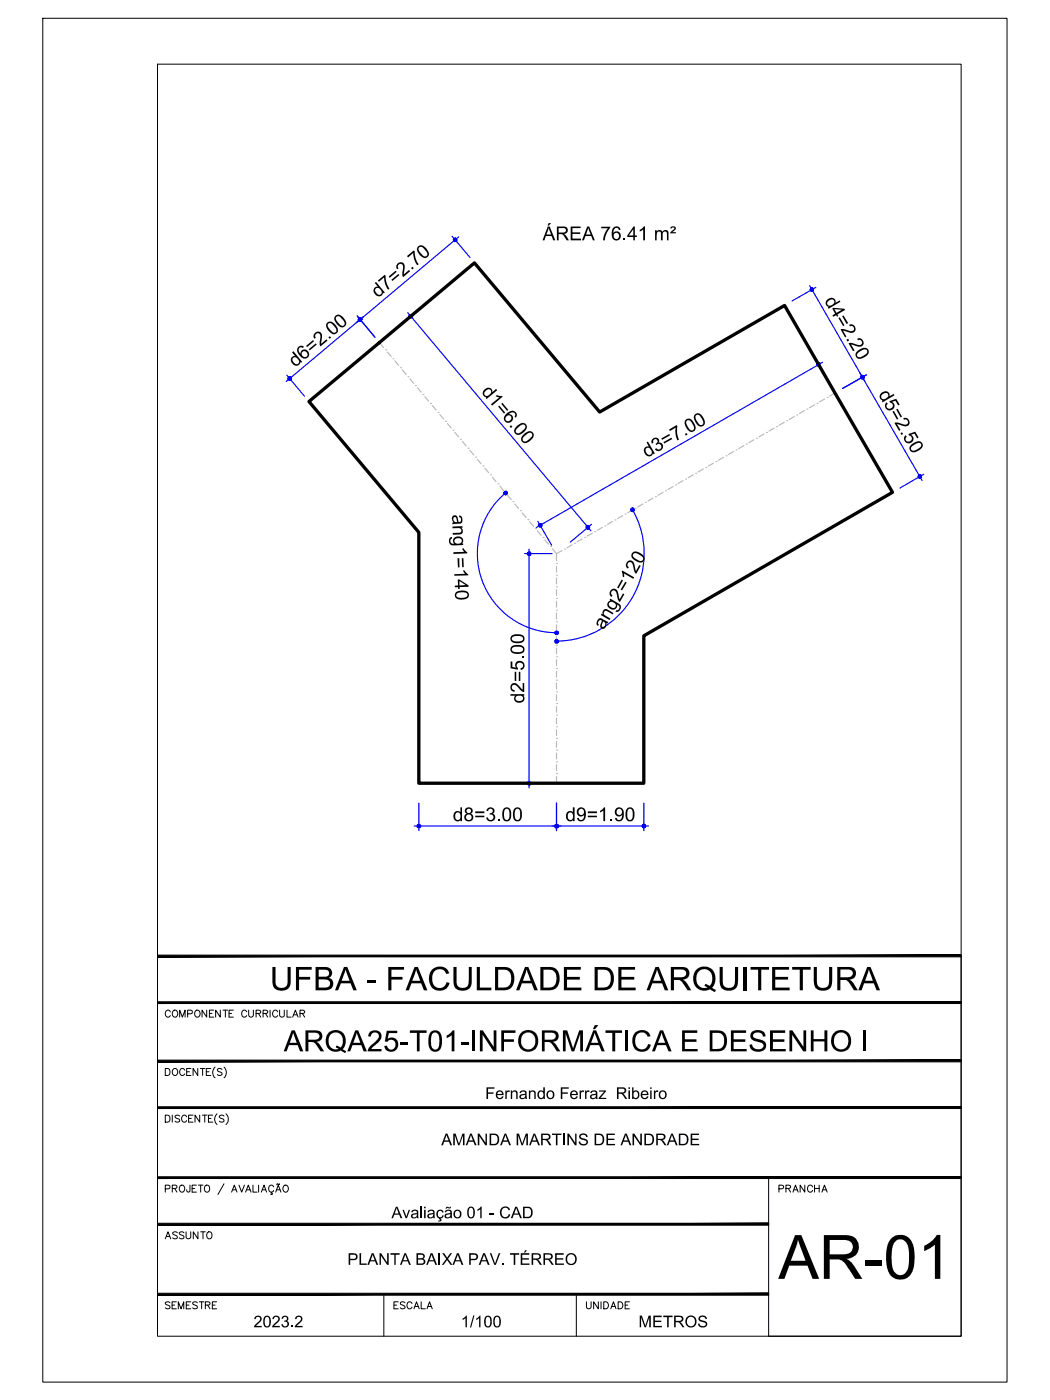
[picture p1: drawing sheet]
<svg xmlns="http://www.w3.org/2000/svg" width="229mm" height="305mm" viewBox="0 0 229 305" stroke-linecap="round" stroke-linejoin="round" font-family="sans-serif">
<!-- layer: ARQ_EIXO CINZA 04 -->
<g fill="none" stroke="#bababa" stroke-width=".25">
<path d="M82.6 74.6l.9 1.1M83.9 76.2h.1M84.3 76.7l.9 .9M85.6 78.1h.1M86 78.6l.8 .9M87.2 80.1h.1M87.6 80.5l.8 1M88.8 82h.1M89.2 82.5l.8 .9M90.5 83.9h.1M90.9 84.4l.8 1M92.1 85.9h.1"/>
<path d="M92.5 86.4l.8 .9M93.7 87.8h.1M94.1 88.3l.9 1M95.4 89.8h.1M95.8 90.3l.8 .9M97 91.7h.1M97.4 92.2l.8 1M98.6 93.7h.1M99 94.1l.9 1M100.2 95.6h.1M100.7 96.1l.8 1M101.9 97.6h.1"/>
<path d="M102.3 98l.8 1M103.5 99.5h.1M103.9 100l.8 1M157.5 99.6l-1.1 .6M158.1 99.2h.1M159.7 98.3l-1.1 .6M160.3 98h.1M161.9 97l-1.1 .7M162.5 96.7h.1M164.1 95.8l-1.1 .6M164.7 95.4h.1M166.3 94.5l-1.1 .6"/>
<path d="M166.9 94.1h.1M168.5 93.2l-1.1 .7M169.1 92.9h.1M170.7 91.9l-1.1 .7M171.3 91.6h.1M172.9 90.7l-1.1 .6M173.5 90.3h.1M175.1 89.4l-1.1 .6M175.7 89.1h.1M177.3 88.1l-1.1 .7M177.9 87.8h.1M179.5 86.9l-1.1 .6"/>
<path d="M180.1 86.5h.1M181.8 85.6l-1.2 .6M105.2 101.4h.1M105.6 101.9l.8 1M106.8 103.4h.1M107.2 103.9l.8 1M108.4 105.3h.1M108.8 105.8l.8 1M110.1 107.3h.1M110.4 107.8l.9 1M111.7 109.2h.1M112.1 109.7l.8 1"/>
<path d="M113.3 111.2h.1M113.7 111.7l.9 .9M114.9 113.1h.1M115.4 113.6l.8 1M116.6 115.1h.1M117 115.6l.8 .9M118.2 117h.1M118.6 117.5l.8 1M119.8 119h.1M120.3 119.5l.9 1M122.3 119.9l-1.1 .6v1.5M122.9 119.5h.1"/>
<path d="M124.5 118.6l-1.1 .7M125.1 118.3h.1M126.7 117.3l-1.1 .7M127.3 117h.1M128.9 116.1l-1.1 .6M129.5 115.7h.1M131.1 114.8l-1.1 .6M131.7 114.5h.1M133.3 113.5l-1.1 .7M133.9 113.2h.1M135.6 112.3l-1.1 .6M136.1 111.9h.1"/>
<path d="M137.8 111l-1.1 .6M138.3 110.7h.1M140 109.7l-1.1 .7M140.5 109.4h.1M142.2 108.5l-1.1 .6M142.7 108.1h.1M144.4 107.2l-1.1 .6M144.9 106.8h.1M146.6 105.9l-1.1 .7M147.1 105.6h.1M148.7 104.6l-1.1 .7M149.3 104.3h.1"/>
<path d="M150.9 103.4l-1.1 .6M151.5 103h.1M153.1 102.1l-1.1 .6M153.7 101.8h.1M155.3 100.8l-1.1 .7M155.9 100.5h.1M121.2 137.9h.1M121.2 135.4h.1M121.2 132.8h.1M121.2 130.3h.1M121.2 127.8h.1M121.2 125.2h.1"/>
<path d="M121.2 122.7h.1M121.2 123.3v1.3M121.2 125.9v1.2M121.2 128.4v1.3M121.2 130.9v1.3M121.2 133.5v1.2M121.2 136v1.3M121.2 138.6v1.2M121.2 158.2h.1M121.2 155.7h.1M121.2 153.2h.1M121.2 150.6h.1"/>
<path d="M121.2 148.1h.1M121.2 145.5h.1M121.2 143h.1M121.2 140.5h.1M121.2 141.1v1.3M121.2 143.6v1.3M121.2 146.2v1.2M121.2 148.7v1.3M121.2 151.3v1.2M121.2 153.8v1.3M121.2 156.3v1.3M121.2 158.9v1.2"/>
<path d="M121.2 168.4h.1M121.2 165.9h.1M121.2 163.3h.1M121.2 160.8h.1M121.2 161.4v1.3M121.2 164v1.2M121.2 166.5v1.3M121.2 169v1.5"/>
</g>
<!-- layer: COTA AZUL -->
<g fill="none" stroke="#00f" stroke-width=".25">
<path d="M98.4 51.4l3.9 4.6M99.9 51.6l-37.6 31.5M77.8 68.8l3.8 4.6M88.8 68.1l39.9 47.5M90.2 68.2l-4.6 3.9M176.3 62.2l24.4 42.4M177.6 62.6l-5.2 2.9M177.7 78.5l3 5.2M179.1 78.9l-62.3 36M62.4 81.7l3.9 4.6M188.6 81.6l-5.2 3M110.1 107.3a17.3 17.3 0 0 0-5.1 19.1 17.3 17.3 0 0 0 16.2 11.4"/>
<path d="M115.2 119.5v52M117.1 113.5l3 5.2M128.8 114.2l-4.6 3.8M137.7 111a19.1 19.1 0 0 1-16.5 28.6M201.1 103.3l-5.2 3M114.2 120.5h6M90.2 179.8h51M91.2 174.8v6M114.2 170.5h6M121.2 174.8v6M140.2 174.8v6"/>
</g>
<g fill="#00f" stroke="#00f" stroke-width=".22">
<path d="M89.2 68.6l-.1 .1 .4 .1zM89.1 68.7l.4 .1-.4 .1zM89.1 68.9l.1 .2 .3-.3z"/>
<path d="M89.2 69.1l.1 .1 .2-.4zM89.5 68.8v.4h-.2zM89.5 68.8v.4l.2-.1z"/>
<path d="M89.5 68.8l.2 .3 .1-.1zM89.5 68.8h.3v.2zM89.5 68.8h.3l-.1-.2z"/>
<path d="M89.6 68.5l-.1 .3 .2-.2zM89.4 68.5h.2l-.1 .3zM89.2 68.6l.3 .2-.1-.3z"/>
<path d="M128 114.8l.2 .3 .2-.2zM128 114.8h.4v.1zM128 114.8h.4l-.1-.2z"/>
<path d="M128.1 114.5l-.1 .3 .3-.2zM127.9 114.4l.2 .1-.1 .3zM127.8 114.5l.2 .3-.1-.4z"/>
<path d="M127.8 114.5l-.2 .2 .4 .1zM127.6 114.7l.4 .1-.4 .1zM127.6 114.9l.1 .2 .3-.3z"/>
<path d="M127.7 115.1h.2l.1-.3zM128 114.8l.1 .4-.2-.1zM128 114.8l.1 .4 .1-.1z"/>
<path d="M115 120.2l.2 .3v-.3zM115 120.2l.2 .3-.3-.1zM114.9 120.4l-.1 .1h.4z"/>
<path d="M114.8 120.5l.1 .2 .3-.2zM114.9 120.7l.3-.2-.2 .4zM115.2 120.5l-.2 .4h.2z"/>
<path d="M115.2 120.5v.4h.2zM115.2 120.5l.3 .2-.1 .2zM115.2 120.5l.3 .2 .1-.2z"/>
<path d="M115.2 120.5h.4l-.1-.1zM115.4 120.2l.1 .2-.3 .1zM115.2 120.2v.3l.2-.3z"/>
<path d="M115.2 170.5v.4h.2zM115.2 170.5l.3 .2-.1 .2zM115.2 170.5l.3 .2 .1-.2z"/>
<path d="M115.2 170.5h.4l-.1-.2zM115.4 170.2l.1 .1-.3 .2zM115.2 170.2v.3l.2-.3z"/>
<path d="M115 170.2l.2 .3v-.3zM115 170.2l.2 .3-.3-.2zM114.9 170.3l-.1 .2h.4z"/>
<path d="M114.8 170.5l.1 .2 .3-.2zM114.9 170.7l.3-.2-.2 .4zM115.2 170.5l-.2 .4h.2z"/>
<path d="M117.3 114.6l.1 .1 .2-.4zM117.6 114.3v.4h-.2zM117.6 114.3v.4h.2z"/>
<path d="M117.6 114.3l.2 .4 .1-.1zM117.6 114.3h.4l-.1 .3zM117.6 114.3h.4l-.1-.1z"/>
<path d="M117.8 114l-.2 .3 .3-.1zM117.6 114h.2l-.2 .3zM117.4 114l.2 .3v-.3z"/>
<path d="M117.3 114.2l.3 .1-.2-.3zM117.3 114.2l.3 .1h-.4zM117.2 114.3l.1 .3 .3-.3z"/>
<path d="M178.1 79l-.2 .2 .3 .2zM177.9 79.2l.3 .2h-.4zM177.8 79.4l.1 .1 .3-.1z"/>
<path d="M177.9 79.5l.2 .2 .1-.3zM178.2 79.4v.4l-.1-.1zM178.2 79.4v.4l.2-.1z"/>
<path d="M176.4 62.9l.3 .1-.1-.3zM176.4 62.9l.3 .1h-.3zM176.4 63v.2l.3-.2z"/>
<path d="M176.4 63.2l.2 .2 .1-.4zM176.7 63v.4h-.1zM176.7 63v.4h.3z"/>
<path d="M176.7 63l.3 .4 .1-.2zM176.7 63h.4v.2zM176.7 63h.4v-.1z"/>
<path d="M177 62.7l-.3 .3 .4-.1zM176.7 62.7h.3l-.3 .3zM176.6 62.7l.1 .3v-.3z"/>
<path d="M187.7 82.1l.3 .3 .1-.1zM187.7 82.1h.4v.2zM187.7 82.1h.4v-.2z"/>
<path d="M188 81.8l-.3 .3 .4-.2zM187.7 81.7l.3 .1-.3 .3zM187.6 81.8l.1 .3v-.4z"/>
<path d="M187.6 81.8l-.1 .1 .2 .2zM187.5 81.9l.2 .2h-.3zM187.4 82.1l.1 .2 .2-.2z"/>
<path d="M187.5 82.3l.1 .1 .1-.3zM187.7 82.1v.4l-.1-.1zM187.7 82.1v.4l.3-.1z"/>
<path d="M187.6 81.8l-.1 .1 .2 .2zM187.5 81.9l.2 .2h-.3zM187.4 82.1l.1 .2 .2-.2z"/>
<path d="M187.5 82.3l.1 .1 .1-.3zM187.7 82.1v.4l-.1-.1zM187.7 82.1v.4l.3-.1z"/>
<path d="M187.7 82.1l.3 .3 .1-.1zM187.7 82.1h.4v.2zM187.7 82.1h.4v-.2z"/>
<path d="M188 81.8l-.3 .3 .4-.2zM187.7 81.7l.3 .1-.3 .3zM187.6 81.8l.1 .3v-.4z"/>
<path d="M200.3 103.8l.1 .3 .2-.2zM200.3 103.8h.3v.1zM200.3 103.8h.3v-.3z"/>
<path d="M200.4 103.4l-.1 .4 .3-.3zM200.3 103.4h.1l-.1 .4zM200.1 103.4l.2 .4v-.4z"/>
<path d="M200.1 103.4l-.2 .1 .4 .3zM199.9 103.5l.4 .3h-.4zM199.9 103.8v.1l.4-.1z"/>
<path d="M199.9 103.9l.2 .2 .2-.3zM200.3 103.8v.3h-.2zM200.3 103.8v.3h.1z"/>
<path d="M78.5 69.2l-.1 .4 .3-.3zM78.3 69.2h.2l-.1 .4zM78.1 69.3l.3 .3-.1-.4z"/>
<path d="M78.1 69.3v.1l.3 .2zM78.1 69.4l.3 .2h-.4zM78 69.6l.1 .2 .3-.2z"/>
<path d="M78.1 69.8l.2 .1 .1-.3zM78.4 69.6l.1 .3h-.2zM78.4 69.6l.1 .3h.2z"/>
<path d="M78.4 69.6l.3 .3v-.2zM78.4 69.6l.4-.1-.1 .2zM78.4 69.6l.4-.1-.1-.2z"/>
<path d="M62.8 82.7l.1 .1 .2-.4zM63.1 82.4l.1 .4h-.3zM63.1 82.4l.1 .4 .1-.1z"/>
<path d="M63.1 82.4l.2 .3 .1-.1zM63.1 82.4h.4l-.1 .2zM63.1 82.4h.4l-.1-.2z"/>
<path d="M63.2 82.1l-.1 .3 .3-.2zM63 82l.2 .1-.1 .3zM62.8 82.1l.3 .3-.1-.4z"/>
<path d="M62.8 82.1l-.1 .2 .4 .1zM62.7 82.3l.4 .1-.4 .1zM62.7 82.5l.1 .2 .3-.3z"/>
<path d="M78.1 69.8l.2 .1 .1-.3zM78.4 69.6l.1 .3h-.2zM78.4 69.6l.1 .3h.2z"/>
<path d="M78.4 69.6l.3 .3v-.2zM78.4 69.6l.4-.1-.1 .2zM78.4 69.6l.4-.1-.1-.2z"/>
<path d="M78.5 69.2l-.1 .4 .3-.3zM78.3 69.2h.2l-.1 .4zM78.1 69.3l.3 .3-.1-.4z"/>
<path d="M78.1 69.3v.1l.3 .2zM78.1 69.4l.3 .2h-.4zM78 69.6l.1 .2 .3-.2z"/>
<path d="M99.2 51.9l-.1 .3 .3-.2zM99 51.9h.2l-.1 .3zM98.8 51.9l.3 .3-.1-.3z"/>
<path d="M98.8 51.9l-.1 .2 .4 .1zM98.7 52.1l.4 .1-.4 .1zM98.7 52.3l.1 .2 .3-.3z"/>
<path d="M98.8 52.5l.2 .1 .1-.4zM99.1 52.2v.4h-.1zM99.1 52.2v.4l.2-.1z"/>
<path d="M99.1 52.2l.2 .3 .1-.1zM99.1 52.2h.3v.2zM99.1 52.2h.3v-.2z"/>
<path d="M121.2 179.8h.3v-.1zM121.4 179.5l.1 .2-.3 .1zM121.2 179.5v.3l.2-.3z"/>
<path d="M121 179.5l.2 .3v-.3zM121 179.5l.2 .3-.3-.1zM120.9 179.7l-.1 .1h.4z"/>
<path d="M120.8 179.8l.1 .2 .3-.2zM120.9 180l.3-.2-.2 .4zM121.2 179.8l-.2 .4h.2z"/>
<path d="M121.2 179.8v.4h.2zM121.2 179.8l.3 .2-.1 .2zM121.2 179.8l.3 .2v-.2z"/>
<path d="M90.8 179.8v.2l.4-.2zM90.8 180l.4-.2-.2 .4zM91.2 179.8l-.2 .4h.2z"/>
<path d="M91.2 179.8v.4h.2zM91.2 179.8l.3 .2-.1 .2zM91.2 179.8l.3 .2 .1-.2z"/>
<path d="M91.2 179.8h.4l-.1-.1zM91.4 179.5l.1 .2-.3 .1zM91.2 179.5v.3l.2-.3z"/>
<path d="M91 179.5l.2 .3v-.3zM91 179.5l.2 .3-.4-.1zM90.8 179.7v.1h.4z"/>
<path d="M140.2 179.8h.3v-.1zM140.4 179.5l.1 .2-.3 .1zM140.2 179.5v.3l.2-.3z"/>
<path d="M140 179.5l.2 .3v-.3zM140 179.5l.2 .3-.3-.1zM139.9 179.7l-.1 .1h.4z"/>
<path d="M139.8 179.8l.1 .2 .3-.2zM139.9 180l.3-.2-.2 .4zM140.2 179.8l-.2 .4h.2z"/>
<path d="M140.2 179.8v.4h.2zM140.2 179.8l.3 .2-.1 .2zM140.2 179.8l.3 .2v-.2z"/>
<path d="M120.8 179.8l.1 .2 .3-.2zM120.9 180l.3-.2-.2 .4zM121.2 179.8l-.2 .4h.2z"/>
<path d="M121.2 179.8v.4h.2zM121.2 179.8l.3 .2-.1 .2zM121.2 179.8l.3 .2v-.2z"/>
<path d="M121.2 179.8h.3v-.1zM121.4 179.5l.1 .2-.3 .1zM121.2 179.5v.3l.2-.3z"/>
<path d="M121 179.5l.2 .3v-.3zM121 179.5l.2 .3-.3-.1zM120.9 179.7l-.1 .1h.4z"/>
<path d="M110.2 107l-.1 .3 .3-.2zM110 107h.2l-.1 .3zM109.9 107.1l.2 .2-.1-.3z"/>
<path d="M109.9 107.1l-.2 .1 .4 .1zM109.7 107.2l.4 .1-.4 .1zM109.7 107.4l.1 .2 .3-.3z"/>
<path d="M109.8 107.6l.2 .1 .1-.4zM110.1 107.3l.1 .4h-.2zM110.1 107.3l.1 .4 .1-.1z"/>
<path d="M110.1 107.3l.2 .3 .1-.2zM110.1 107.3h.3v.1zM110.1 107.3h.3v-.2z"/>
<path d="M121.2 137.8h.3v-.2zM121.4 137.5l.1 .1-.3 .2zM121.2 137.4v.4l.2-.3z"/>
<path d="M121 137.5l.2 .3v-.4zM121 137.5l.2 .3-.3-.2zM120.9 137.6l-.1 .2h.4z"/>
<path d="M120.8 137.8l.1 .2 .3-.2zM120.9 138l.3-.2-.2 .3zM121.2 137.8l-.2 .3h.2z"/>
<path d="M121.2 137.8v.3h.2zM121.2 137.8l.3 .2-.1 .1zM121.2 137.8l.3 .2v-.2z"/>
<path d="M120.8 139.6l.1 .2 .3-.2zM120.9 139.8l.3-.2-.2 .4zM121.2 139.6l-.2 .4h.2z"/>
<path d="M121.2 139.6v.4h.2zM121.2 139.6l.3 .2-.1 .2zM121.2 139.6l.3 .2v-.2z"/>
<path d="M121.2 139.6h.3v-.2zM121.4 139.3l.1 .1-.3 .2zM121.2 139.2v.4l.2-.3z"/>
<path d="M121 139.3l.2 .3v-.4zM121 139.3l.2 .3-.3-.2zM120.9 139.4l-.1 .2h.4z"/>
<path d="M137.5 110.7l-.1 .1 .3 .2zM137.4 110.8l.3 .2h-.4zM137.3 111l.1 .2 .3-.2z"/>
<path d="M137.4 111.2l.1 .1 .2-.3zM137.7 111v.4l-.2-.1zM137.7 111v.4l.2-.1z"/>
<path d="M137.7 111l.2 .3 .1-.1zM137.7 111h.4l-.1 .2zM137.7 111h.4l-.1-.2z"/>
<path d="M137.9 110.7l-.2 .3 .3-.2zM137.7 110.6l.2 .1-.2 .3zM137.5 110.7l.2 .3v-.4z"/>
</g>
<!-- layer: 0 -->
<path d="M67.3 87.4l36-30.2 27.3 32.5 40.2-23.2 23.5 40.7-54.1 31.2v32.1h-49v-54.6z" fill="none" stroke="#000" stroke-width=".72"/>
<!-- layer: MRG_EXTERNA -->
<path d="M9.3 4h209.9v296.9h-209.9z" fill="none" stroke="#000" stroke-width=".22"/>
<!-- layer: MRG_INTERNA -->
<path d="M34.3 14h175v276.9h-175z" fill="none" stroke="#000" stroke-width=".22"/>
<!-- layer: SIMB_01 -->
<g fill="#000" stroke="#000" stroke-width=".22">
<path d="M34.3 218.1v.4l175-.4zM34.3 218.5l175-.4v.4z"/>
<path d="M34.3 207.9v.4l175-.4zM34.3 208.3l175-.4v.4z"/>
<path d="M34.3 230.8v.4l175-.4zM34.3 231.2l175-.4v.4z"/>
<path d="M34.3 256.2v.4l175-.4zM34.3 256.6l175-.4v.4z"/>
<path d="M34.3 241v.3l175-.3zM34.3 241.3l175-.3v.3z"/>
<path d="M34.3 266.3v.4l133-.4zM34.3 266.7l133-.4v.4z"/>
<path d="M34.3 282h133v-.4zM34.3 281.6h133l-133 .4z"/>
</g>
<g fill="none" stroke="#000" stroke-width=".22">
<path d="M45 219.9v1.5l-1-1.5v1.5M46.5 219.9h-.9v1.5h.9M48 219.9v1.5l-1.1-1.5v1.5M48.6 219.9h1M49.1 219.9v1.5M50.8 219.9h-.9v1.5h.9M54.1 219.9v1.1l.5 .4h.3l.3-.4v-1.1M58.8 219.9v1.5M60.9 219.9v1.1l.4 .4 .5-.2 .1-1.3M62.5 219.9v1.5h.9M209.3 208.1v82.8h-42v-34.5M36 232.6h.5a.82 .82 0 0 1 .5 .8 .82 .82 0 0 1-.5 .7h-.5z"/>
<path d="M37.1 220.3a.56 .56 0 0 0-.7-.4 .56 .56 0 0 0-.4 .6 .63 .63 0 0 0 .2 .8 .63 .63 0 0 0 .9-.2M37.7 220.1a.72 .72 0 0 1 1 .2 .72 .72 0 0 1-.3 1.1 .72 .72 0 0 1-.9-.4 .72 .72 0 0 1 .2-.9zM37.7 232.8a.72 .72 0 0 1 1 .2 .72 .72 0 0 1-.3 1.1 .72 .72 0 0 1-.9-.4 .72 .72 0 0 1 .2-.9zM39.1 221.4v-1.5l.6 1.5 .6-1.5v1.5M40.2 233a.56 .56 0 0 0-.6-.4 .56 .56 0 0 0-.5 .6 .63 .63 0 0 0 .3 .8 .63 .63 0 0 0 .8-.2M40.6 233.3h.6M40.9 220.7l.9-.1v-.5l-.3-.2h-.6v1.5M41.6 232.6h-1v1.5h1M42.7 220a.71 .71 0 0 1 .9 .7 .71 .71 0 0 1-.9 .7l-.3-.5v-.4zM43.1 232.6v1.5l-1.1-1.5v1.5M43.6 232.6h1M44.1 232.6v1.5"/>
<path d="M44.9 233.3h.6M45.6 220.6h.5M45.9 232.6h-1v1.5h1M46.8 232.3a1.57 1.57 0 0 0 0 2.4M48.3 232.8l-.3-.2-.7 .2 .2 .4 .5 .2 .3 .3v.2l-.3 .2-.7-.2M48.8 232.3a1.57 1.57 0 0 1 0 2.4M49.9 220.6h.5M53.7 220.3a.56 .56 0 0 0-.6-.4 .56 .56 0 0 0-.5 .6 .63 .63 0 0 0 .3 .8 .63 .63 0 0 0 .8-.2M55.8 220.6h.8l.2-.4-.4-.3h-.6v1.5M56.3 220.6l.5 .8M57.3 220.6h.8l.2-.4-.4-.3h-.6v1.5M57.8 220.6l.5 .8"/>
<path d="M60.5 220.3a.56 .56 0 0 0-.7-.4 .56 .56 0 0 0-.4 .6 .63 .63 0 0 0 .2 .8 .63 .63 0 0 0 .9-.2M63.7 221.4l.6-1.5 .6 1.5M65.3 220.6h.9l.1-.4-.3-.3h-.7v1.5M65.8 220.6l.5 .8M36 242.8h.5a.82 .82 0 0 1 .5 .7 .82 .82 0 0 1-.5 .8h-.5zM36 258.8l.9-.1 .1-.6-1-.1v1.5M37.5 258.7l1-.1v-.5l-1-.1v1.5M37.5 242.8v1.5M38 258.7l.5 .8M39.1 243l-.3-.2-.7 .2 .2 .4 .7 .3 .1 .2v.2l-.3 .2-.7-.2M39.2 258.2a.72 .72 0 0 1 1 .2 .72 .72 0 0 1-.3 1.1 .72 .72 0 0 1-.9-.4 .72 .72 0 0 1 .2-.9zM40.6 243.2a.56 .56 0 0 0-.6-.4 .56 .56 0 0 0-.5 .6 .63 .63 0 0 0 .3 .8 .63 .63 0 0 0 .8-.2"/>
<path d="M41.1 243.5h.6M41.4 258l-.1 1.4-.4 .1-.2-.1-.1-.4M41.8 258.7h.6M42 242.8h-.9v1.5h.9M42.8 258h-1v1.5h1M43.2 258h1M43.5 242.8v1.5l-1-1.5v1.5M43.7 258v1.5M44.1 242.8h1M44.6 242.8v1.5M44.6 258.2a.63 .63 0 0 1 .8-.1 .63 .63 0 0 1 .2 .9 .57 .57 0 0 1-.5 .6 .57 .57 0 0 1-.6-.6zM45.4 243.5h.5"/>
<path d="M46.3 242.8h-.9v1.5h.9M47.2 242.5a1.57 1.57 0 0 0 0 2.3M48.8 243l-.4-.2-.6 .2 .1 .4 .7 .3 .2 .2v.2l-.4 .2-.6-.2M48.8 257.7l-1.3 2.4M49.2 242.5a1.57 1.57 0 0 1 0 2.3M50.4 259.5l.6-1.5 .6 1.5M50.7 259h.7M52 258l.6 1.5 .6-1.5M53.5 259.5l.6-1.5 .6 1.5M53.7 259h.7M55.1 258v1.5h.9M56.3 258v1.5"/>
<path d="M56.9 259.5l.6-1.5 .5 1.5M57.1 259h.7M59.1 259.5v.3l.2 .2h-.4M59.6 258.4a.6 .6 0 0 0-.9-.3 .6 .6 0 0 0-.2 .9 .54 .54 0 0 0 .4 .5 .54 .54 0 0 0 .7-.3M60 259.5l.6-1.5 .6 1.5M60.2 259h.8M60.3 257.8l-.1 .1M60.3 257.8h.2M60.5 257.8l.1 .1M60.6 257.9h.2M60.9 257.7l-.1 .2M61.8 258.2a.72 .72 0 0 1 1 .2 .72 .72 0 0 1-.3 1.1 .72 .72 0 0 1-.9-.4 .72 .72 0 0 1 .2-.9z"/>
<path d="M83.6 281.8v9.1M125.5 281.8v9.1"/>
</g>
<text font-size="13.3" x="169.5" y="278.4">AR-01</text>
<text font-size="7.1" x="58.8" y="215.6">UFBA - FACULDADE DE ARQUITETURA</text>
<text font-size="6.4" x="61.8" y="228.9">ARQA25-T01-INFORMÁTICA E DESENHO I</text>
<g font-size="4.4">
<text x="168.3" y="260.7">PRANCHA</text>
<text x="34.9" y="270.9">ASSUNTO</text>
<text x="34.9" y="286.1">SEMESTRE</text>
<text x="84.7" y="286.1">ESCALA</text>
<text x="126.3" y="286.1">UNIDADE</text>
</g>
<g font-size="4.2">
<text x="118.1" y="52.3">ÁREA 76.41 m²</text>
<text x="82.3" y="65" transform="rotate(-40 82.3 65)">d7=2.70</text>
<text x="179.4" y="65.4" transform="rotate(60 179.4 65.4)">d4=2.20</text>
<text x="64.2" y="80.1" transform="rotate(-40 64.2 80.1)">d6=2.00</text>
<text x="104.6" y="85.3" transform="rotate(50 104.6 85.3)">d1=6.00</text>
<text x="191.1" y="85.8" transform="rotate(60 191.1 85.8)">d5=2.50</text>
<text x="140.8" y="99.7" transform="rotate(-30 140.8 99.7)">d3=7.00</text>
<text x="98.4" y="112.1" transform="rotate(88 98.4 112.1)">ang1=140</text>
<text x="131.4" y="137.2" transform="rotate(-60 131.4 137.2)">ang2=120</text>
<text x="114.1" y="153.2" transform="rotate(-90 114.1 153.2)">d2=5.00</text>
<text x="98.6" y="178.8">d8=3.00</text>
<text x="123.1" y="178.8">d9=1.90</text>
</g>
<g font-size="3.5">
<text x="105.6" y="239.3">Fernando Ferraz Ribeiro</text>
<text x="96.1" y="249.3">AMANDA MARTINS DE ANDRADE</text>
<text x="85.2" y="265.2">Avaliação 01 - CAD</text>
<text x="75.6" y="275.4">PLANTA BAIXA PAV. TÉRREO</text>
<text x="55.2" y="289">2023.2</text>
<text x="100.3" y="289">1/100</text>
<text x="139" y="289">METROS</text>
</g>
</svg>
